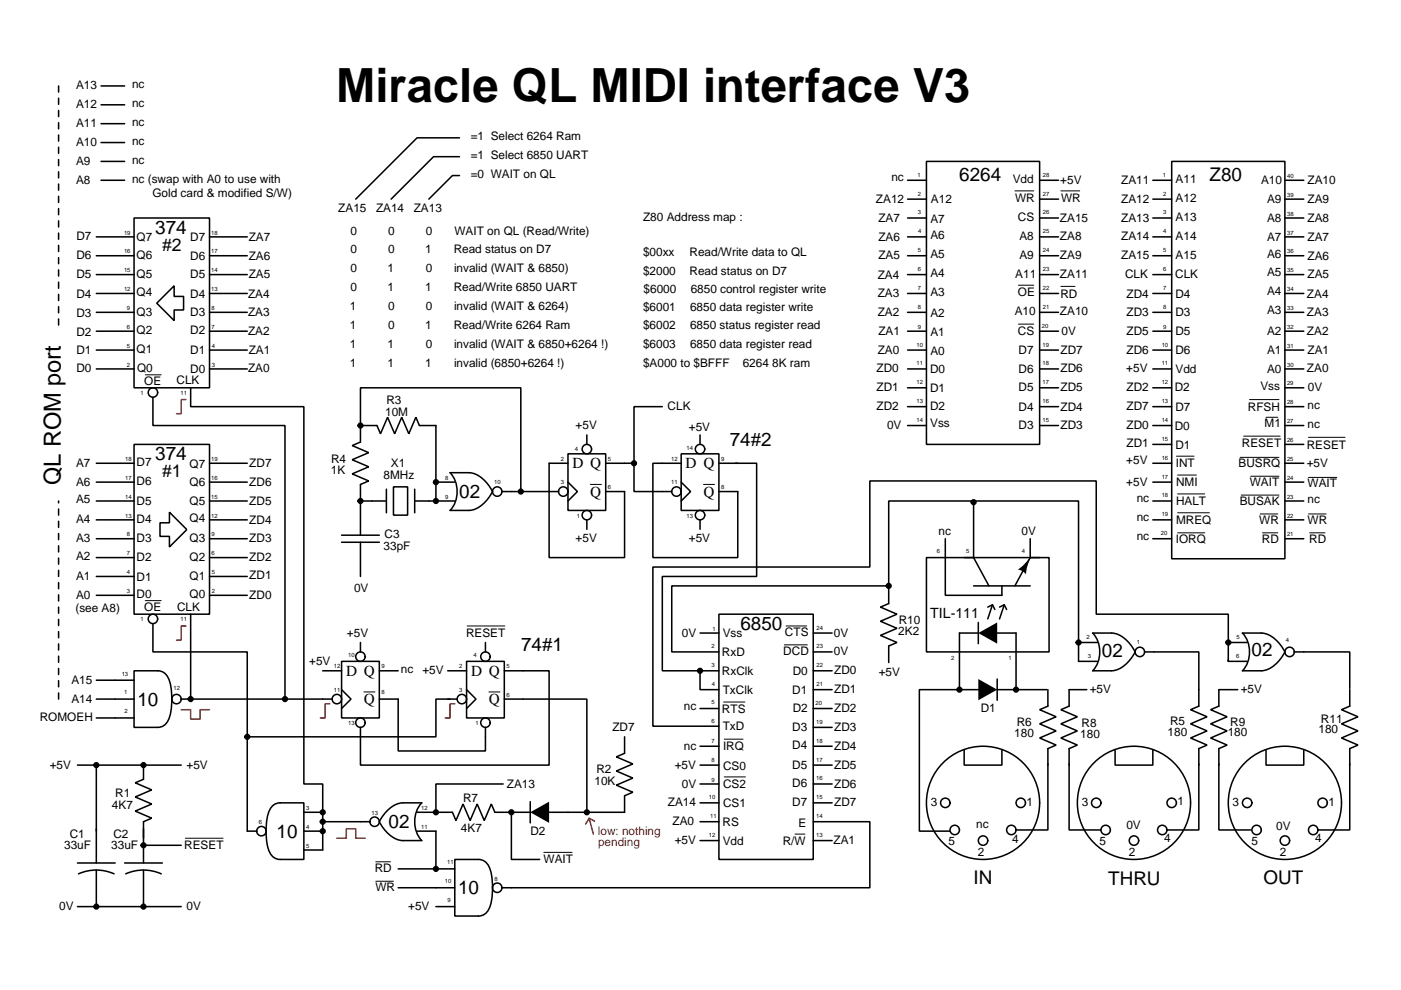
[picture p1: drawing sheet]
<svg xmlns="http://www.w3.org/2000/svg" width="297mm" height="210mm" viewBox="0 0 297 210" stroke-linecap="round" stroke-linejoin="round" font-family="sans-serif">
<g fill="none" stroke="#000" stroke-width=".33">
<path d="M21.4 18.2h5M21.4 38.2h5M21.4 22.2h5M21.4 26.2h5M21.4 30.2h5M21.4 34.2h5M97.4 29.2h-9l-13 13M97.4 33.2h-5.5l-9 9M97.4 37.2h-1.5l-5 5M192.4 38.2h4M196.4 34.2h24v60h-24zM220.4 38.2h4"/>
<path d="M244.4 38.2h4M248.4 34.2h24v84.3h-24zM272.4 38.2h4M20.4 50.2h8M20.4 54.2h8M20.4 58.2h8M28.4 46.2h16v36h-16zM44.4 50.2h8M44.4 54.2h8M44.4 58.2h8M192.4 50.2h4M192.4 54.2h4"/>
<path d="M192.4 58.2h4M192.4 46.2h4M192.4 42.2h4M220.4 50.2h4M220.4 54.2h4M220.4 58.2h4M220.4 46.2h4M220.4 42.2h4M244.4 50.2h4M244.4 54.2h4M244.4 58.2h4M244.4 46.2h4"/>
<path d="M244.4 42.2h4M272.4 50.2h4M272.4 54.2h4M272.4 58.2h4M272.4 46.2h4M272.4 42.2h4M20.4 62.2h8M20.4 66.2h8M20.4 70.2h8M20.4 74.2h8M20.4 78.2h8M33.3 64.2l3.6-3.6v2.2h2v2.9h-2v2.3l-3.6-3.7"/>
<path d="M44.4 62.2h8M44.4 66.2h8M44.4 70.2h8M44.4 74.2h8M44.4 78.2h8M192.4 62.2h4M192.4 66.2h4M192.4 70.2h4M192.4 74.2h4M192.4 78.2h4M220.4 62.2h4M220.4 66.2h4"/>
<path d="M220.4 70.2h4M220.4 74.2h4M220.4 78.2h4M244.4 62.2h4M244.4 66.2h4M244.4 70.2h4M244.4 74.2h4M244.4 78.2h4M272.4 62.2h4M272.4 66.2h4M272.4 70.2h4M272.4 74.2h4"/>
<path d="M272.4 78.2h4M20.4 98.2h8M28.4 94.2h16v36h-16zM32.4 84.2v6h28v58M40.4 82.2v4h24v80h4v14h-4M44.4 98.2h8M76.4 90.2v3.5l-1.7 .8 3.5 1.5-3.5 1.5 3.5 1.5-3.5 1.5 3.5 1.5-1.8 .7v10.8M76.4 90.2h3.5l.8 1.8 1.5-3.5 1.5 3.5 1.5-3.5 1.5 3.5 1.5-3.5 .7 1.7h3.5v16h-4.5M76.4 90.2v-8h34v22M120.4 96.2h8v12h-8zM120.4 98.2h-4v20h16v-14h-4M124.4 92.2v2"/>
<path d="M128.4 98.2h6M140.4 86.2h-6v18h8M144.4 96.2h8v12h-8zM144.4 98.2h-6v20h18v-14h-4M148.4 92.2v2M152.4 98.2h4M155.9 98.2h4.5v24h-20v20h12M192.4 90.2h4M192.4 82.2h4M192.4 86.2h4M220.4 90.2h4M220.4 82.2h4"/>
<path d="M220.4 86.2h4M244.4 98.2h4M244.4 90.2h4M244.4 82.2h4M244.4 86.2h4M244.4 94.2h4M272.4 98.2h4M272.4 90.2h4M272.4 82.2h4M272.4 86.2h4M272.4 94.2h4M20.4 102.2h8"/>
<path d="M20.4 106.2h8M20.4 110.2h8M20.4 114.2h8M20.4 118.2h8M39.5 112.2l-3.6-3.6v2.2h-2v2.9h2v2.3l3.6-3.7M44.4 102.2h8M44.4 106.2h8M44.4 110.2h8M44.4 114.2h8M44.4 118.2h8M72.4 113.5h8M72.4 115h8"/>
<path d="M76.4 106.2h5.5M76.4 115v7.2M81.9 103.7v5M83.4 103.2h3v6h-3zM87.9 103.7v5M92.4 102.2h4M92.4 106.2h4M95.4 100.2h4a6.6 6.6 0 0 1 5 4 6.6 6.6 0 0 1-5 4h-4a6.1 6.1 0 0 0 0-8zM106.4 104.2h12M120.4 102.2l2 2-2 2M124.4 110.2v2M144.4 102.2l2 2-2 2"/>
<path d="M148.4 110.2v2M196.4 118.2h26v20h-26zM200.4 114.2v12h12v-2M204.4 118.2h2M206.4 118.2l3.3 6M206.4 106.5v11.7M218.4 118.2h2M218.4 118.2l-3.2 6M218.4 114.2v4M244.4 102.2h4M244.4 106.2h4M244.4 110.2h4"/>
<path d="M244.4 114.2h4M272.4 102.2h4M272.4 106.2h4M272.4 110.2h4M272.4 114.2h4M20.4 122.2h8M20.4 126.2h8M32.4 132.2v6h20v18M40.4 130.2v18M44.4 122.2h8M44.4 126.2h8M76.4 136.2v2"/>
<path d="M102.9 136.2v2M148.4 134.2h4M152.4 130.2h20v52h-20zM152.4 138.2h-10v-14h46v-18h40.3v34h4M172.4 138.2h4M172.4 134.2h4M188.4 124.5v3.5l-1.7 .7 3.5 1.5-3.5 1.5 3.5 1.5-3.5 1.5 3.5 1.5-1.8 .8v3.5M206.4 124.2h12M207.4 134.2h-4v12M207.4 132v4.5M209.4 128.7l1-.5 .5 1M210.4 128.2l-1 3"/>
<path d="M211.4 134.2h4v12h6.5M211.9 128.7l1-.5 .5 1M212.9 128.2l-1 3M228.7 136.2h4M231.7 134.2h4a6.6 6.6 0 0 1 5 4 6.6 6.6 0 0 1-5 4h-4a6.1 6.1 0 0 0 0-8zM242.7 138.2h11.5v11.5l-1.8 .8 3.5 1.5-3.5 1.5 3.5 1.5-3.5 1.5 3.5 1.5-1.7 .7v3.5M260.4 140v.2v-10h-28v-28.2h-48v18.2h-46v33.8h14M260.4 136.2h4M263.4 134.2h4a6.6 6.6 0 0 1 5 4 6.6 6.6 0 0 1-5 4h-4a6.1 6.1 0 0 0 0-8zM274.4 138.2h11.8v7.8M20.4 144.2h8M20.4 148.2h8"/>
<path d="M20.4 152.2h8M28.4 142.2h5a2.84 2.84 0 0 1 2.7 2.7 13.4 13.4 0 0 1-.6 8.1 2.32 2.32 0 0 1-2.1 1.2h-5zM38.4 148.2h32M68.4 142.2h4M72.4 140.2h8v12h-8zM72.4 146.2l2 2-2 2M80.4 148.2h4v11h18.5v-5M80.4 142.2h4M94.9 148.2h2M94.9 142.2h4M95.4 148.2h-3v8h-40v20h2M98.9 140.2h8v12h-8z"/>
<path d="M98.9 146.2l2 2-2 2M106.9 142.2h9.5v20h-40v-8M106.9 148.2h17.5v24M132.4 156.2v3.5l-1.7 .8 3.5 1.5-3.5 1.5 3.5 1.5-3.5 1.5 3.5 1.5-1.8 .7v3.5h-16M148.4 142.2v4h4M148.4 158.2h4M148.4 150.2h4M172.4 142.2h4M172.4 158.2h4M172.4 154.2h4M172.4 150.2h4M172.4 146.2h4"/>
<path d="M203.4 146.2h-8.5v30h6.5M203.4 146.2h4M204.4 159v3.2h8v-3.2M211.4 146.2h4M211.4 144v4.5M222.2 146.2v3.5l-1.8 .8 3.5 1.5-3.5 1.5 3.5 1.5-3.5 1.5 3.5 1.5-1.7 .7v3.5M230.4 146.2h-3.7v3.5l-1.8 .8 3.5 1.5-3.5 1.5 3.5 1.5-3.5 1.5 3.5 1.5-1.7 .7v3.5M236.4 159v3.2h8v-3.2M260.4 140.2h4M262.4 146.2h-4v3.5l-1.7 .8 3.5 1.5-3.5 1.5 3.5 1.5-3.5 1.5 3.5 1.5-1.8 .7v3.5M268.4 159v3.2h8v-3.2M286.2 146.2v3.5l-1.8 .8 3.5 1.5-3.5 1.5 3.5 1.5-3.5 1.5 3.5 1.5-1.7 .7v3.5"/>
<path d="M16.4 162.2h22M20.4 162.2v20.8M30.4 161.7v3.5l-1.7 .8 3.5 1.5-3.5 1.5 3.5 1.5-3.5 1.5 3.5 1.5-1.8 .7v8.8M30.4 179.2h8M57.8 170.9l.4-.4 1.2-.3h5v12h-5a2.84 2.84 0 0 1-2.6-2.6 13.4 13.4 0 0 1 .5-8.2zM64.4 172.2h4M64.4 176.2h4M68.4 174.2h10M81.9 172.1a5.3 5.3 0 0 1 3.5-1.9h4a6.1 6.1 0 0 0 0 8h-4a6.6 6.6 0 0 1-5-4zM88.4 176.2h4v8h-8M88.4 172.2h7.5l.8 1.8 1.5-3.5 1.5 3.5 1.5-3.5 1.5 3.5 1.5-3.5 .7 1.7h7.5M106.7 166.2h-14.3v6"/>
<path d="M108.4 172.2v10h6M112.4 170v4.5M148.4 174.2h4M148.4 162.2h4M148.4 170.2h4M148.4 178.2h4M148.4 166.2h4M172.4 174.2h12v14h-78M172.4 162.2h4M172.4 170.2h4M172.4 178.2h4M172.4 166.2h4"/>
<path d="M222.2 162v14h-6.8M226.7 162v14h6.7M254.2 162v14h-6.8M258.4 162v14h6.8M286.2 162v14h-6.8M16.4 192.2h22M16.4 183h8M16.7 185.3a9.2 9.2 0 0 1 7.5 0M20.4 184.5v7.2M26.4 183h8M26.7 185.3a9.2 9.2 0 0 1 7.5 0M30.4 184.5v7.2"/>
<path d="M84.4 188.2h12M92.4 184.2h4M92.4 192.2h4M96.4 182.2h5a2.84 2.84 0 0 1 2.7 2.7 13.4 13.4 0 0 1-.6 8.1 2.32 2.32 0 0 1-2.1 1.2h-5z"/>
<circle cx="32.4" cy="83.2" r="1"/>
<circle cx="76.4" cy="90.2" r=".5"/>
<circle cx="124.4" cy="95.2" r="1"/>
<circle cx="134.4" cy="98.2" r=".5"/>
<circle cx="148.4" cy="95.2" r="1"/>
<circle cx="76.4" cy="106.2" r=".5"/>
<circle cx="92.4" cy="106.2" r=".5"/>
<circle cx="92.4" cy="102.2" r=".5"/>
<circle cx="105.4" cy="104.2" r="1"/>
<circle cx="110.4" cy="104.2" r=".5"/>
<circle cx="119.4" cy="104.2" r="1"/>
<circle cx="124.4" cy="109.2" r="1"/>
<circle cx="143.4" cy="104.2" r="1"/>
<circle cx="148.4" cy="109.2" r="1"/>
<circle cx="206.4" cy="106.5" r=".5"/>
<circle cx="32.4" cy="131.2" r="1"/>
<circle cx="76.4" cy="139.2" r="1"/>
<circle cx="102.9" cy="139.2" r="1"/>
<circle cx="188.4" cy="124.2" r=".5"/>
<circle cx="228.7" cy="136.2" r=".5"/>
<circle cx="241.7" cy="138.2" r="1"/>
<circle cx="260.4" cy="136.2" r=".5"/>
<circle cx="273.4" cy="138.2" r="1"/>
<circle cx="37.4" cy="148.2" r="1"/>
<circle cx="40.4" cy="148.2" r=".5"/>
<circle cx="52.4" cy="156.2" r=".5"/>
<circle cx="60.4" cy="148.2" r=".5"/>
<circle cx="71.4" cy="148.2" r="1"/>
<circle cx="76.4" cy="153.2" r="1"/>
<circle cx="97.9" cy="148.2" r="1"/>
<circle cx="102.9" cy="153.2" r="1"/>
<circle cx="148.4" cy="142.2" r=".5"/>
<circle cx="203.4" cy="146.2" r=".5"/>
<circle cx="215.4" cy="146.2" r=".5"/>
<circle cx="20.4" cy="162.2" r=".5"/>
<circle cx="30.4" cy="162.2" r=".5"/>
<circle cx="30.4" cy="179.2" r=".5"/>
<circle cx="55.4" cy="176.2" r="1"/>
<circle cx="68.4" cy="172.2" r=".5"/>
<circle cx="68.4" cy="174.2" r=".5"/>
<circle cx="68.4" cy="176.2" r=".5"/>
<circle cx="79.4" cy="174.2" r="1"/>
<circle cx="92.4" cy="172.2" r=".5"/>
<circle cx="108.4" cy="172.2" r=".5"/>
<circle cx="124.4" cy="172.2" r=".5"/>
<circle cx="200.4" cy="170.2" r="1"/>
<circle cx="202.4" cy="176" r="1"/>
<circle cx="208.4" cy="170.2" r="12"/>
<circle cx="208.4" cy="178.2" r="1"/>
<circle cx="214.4" cy="176" r="1"/>
<circle cx="216.4" cy="170.2" r="1"/>
<circle cx="232.4" cy="170.2" r="1"/>
<circle cx="234.4" cy="176" r="1"/>
<circle cx="240.4" cy="170.2" r="12"/>
<circle cx="240.4" cy="178.2" r="1"/>
<circle cx="246.4" cy="176" r="1"/>
<circle cx="248.4" cy="170.2" r="1"/>
<circle cx="264.4" cy="170.2" r="1"/>
<circle cx="266.4" cy="176" r="1"/>
<circle cx="272.4" cy="170.2" r="12"/>
<circle cx="272.4" cy="178.2" r="1"/>
<circle cx="278.4" cy="176" r="1"/>
<circle cx="280.4" cy="170.2" r="1"/>
<circle cx="20.4" cy="192.2" r=".5"/>
<circle cx="30.4" cy="192.2" r=".5"/>
<circle cx="92.4" cy="184.2" r=".5"/>
<circle cx="105.4" cy="188.2" r="1"/>
</g>
<g fill="none" stroke="#000" stroke-width=".21">
<path d="M215.2 40.5h4M224.9 40.5h4M30.8 79.5h3.4M215.9 60.5h3.3M215.9 68.7h3.3M224.9 60.7h3M249.4 96.7h3.8M262.9 97h8.3M263.7 92.5h7.7M264.9 84.7h6.3M268.4 88.5h2.5M277.4 92.7h7.8"/>
<path d="M125.2 102.7h2.3M149.2 102.7h2.3M249.7 100.7h4M249.7 104.7h5.7M249.7 108.7h6.7M249.7 113h5.7M263.2 105h8M265.2 101h6M267.2 109h3.7M267.7 113h3.2M277.4 109h3.8M277.4 101.2h6"/>
<path d="M277.7 113h3.2M30.8 127.3h3.4M99 132.7h8M166.3 136.7h4.9M166.7 132.7h4.3M77.2 146.7h2.3M103.7 146.7h2.3M153.4 148.8h4.5M153.5 156.7h4M39.3 177.7h8M153.5 164.7h4.5M168.5 176.8h2.2"/>
<path d="M79.7 182.7h3.1M79.7 186.8h3.7M115.3 180.7h6"/>
</g>
<g fill="#000">
<path d="M207.4 134.2l4-2.2v4.5zM207.4 144l4 2.2-4 2.3zM112.4 172.2l4-2.2v4.5z"/>
<path d="M215.8 120.8l1.3-1.1 1.3-1.5-.6 1.9-.3 1.7-.9-.8z" fill-rule="evenodd"/>
<circle cx="76.4" cy="90.2" r=".5"/>
<circle cx="134.4" cy="98.2" r=".5"/>
<circle cx="76.4" cy="106.2" r=".5"/>
<circle cx="92.4" cy="106.2" r=".5"/>
<circle cx="92.4" cy="102.2" r=".5"/>
<circle cx="110.4" cy="104.2" r=".5"/>
<circle cx="206.4" cy="106.5" r=".5"/>
<circle cx="188.4" cy="124.2" r=".5"/>
<circle cx="228.7" cy="136.2" r=".5"/>
<circle cx="260.4" cy="136.2" r=".5"/>
<circle cx="40.4" cy="148.2" r=".5"/>
<circle cx="52.4" cy="156.2" r=".5"/>
<circle cx="60.4" cy="148.2" r=".5"/>
<circle cx="148.4" cy="142.2" r=".5"/>
<circle cx="203.4" cy="146.2" r=".5"/>
<circle cx="215.4" cy="146.2" r=".5"/>
<circle cx="20.4" cy="162.2" r=".5"/>
<circle cx="30.4" cy="162.2" r=".5"/>
<circle cx="30.4" cy="179.2" r=".5"/>
<circle cx="68.4" cy="172.2" r=".5"/>
<circle cx="68.4" cy="174.2" r=".5"/>
<circle cx="68.4" cy="176.2" r=".5"/>
<circle cx="92.4" cy="172.2" r=".5"/>
<circle cx="108.4" cy="172.2" r=".5"/>
<circle cx="124.4" cy="172.2" r=".5"/>
<circle cx="20.4" cy="192.2" r=".5"/>
<circle cx="30.4" cy="192.2" r=".5"/>
<circle cx="92.4" cy="184.2" r=".5"/>
</g>
<path d="M12.4 18.2v52M12.4 148.2v-42" fill="none" stroke="#000" stroke-width=".33" stroke-dasharray="1.3 1.3"/>
<path d="M39.4 84.7h-1v3h-1M39.4 132.7h-1v3h-1M38.4 150.5h2v2h2v-2h2M69.9 149.2h-1v3h-1M96.4 149.2h-1v3h-1M71.4 177.7h2v-2h2v2h2M124.9 173.5l.9 3.3M126 174.1l-1.1-.6-.7 1.2" fill="none" stroke="#f00" stroke-width=".33"/>
<text font-size="10" x="71.3" y="21.7">Miracle QL MIDI interface V3</text>
<text font-size="5" x="12.9" y="102.9" transform="rotate(-90 12.9 102.9)">QL ROM port</text>
<g font-size="4">
<text x="203.4" y="38.3">6264</text>
<text x="256.4" y="38.3">Z80</text>
<text x="32.9" y="49.6">374</text>
<text x="154.7" y="94.6">74#2</text>
<text x="32.9" y="97.6">374</text>
<text x="97.4" y="105.6">02</text>
<text x="110.5" y="138">74#1</text>
<text x="157" y="133.6">6850</text>
<text x="233.6" y="139.3">02</text>
<text x="265.4" y="139.1">02</text>
<text x="29.1" y="149.6">10</text>
<text x="58.6" y="177.6">10</text>
<text x="82.4" y="175.6">02</text>
<text x="97.1" y="189.6">10</text>
<text x="206.4" y="187.3">IN</text>
<text x="235" y="187.6">THRU</text>
<text x="267.9" y="187.3">OUT</text>
</g>
<g font-size="3.7">
<text x="34.4" y="53.2">#2</text>
<text x="34.4" y="101.2">#1</text>
</g>
<g font-size="3.3">
<text x="121.4" y="99.3">D Q</text>
<text x="145.4" y="99.3">D Q</text>
<text x="125.2" y="105.3">Q</text>
<text x="149.2" y="105.3">Q</text>
<text x="73.4" y="143.3">D Q</text>
<text x="99.9" y="143.3">D Q</text>
<text x="77.2" y="149.3">Q</text>
<text x="103.7" y="149.3">Q</text>
</g>
<text font-size="3" x="197.2" y="131.1">TIL-111</text>
<g font-size="2.5">
<text x="16.1" y="23">A12</text>
<text x="16.1" y="19">A13</text>
<text x="28" y="18.7">nc</text>
<text x="28" y="22.7">nc</text>
<text x="16.1" y="27">A11</text>
<text x="28" y="26.7">nc</text>
<text x="99.8" y="29.7">=1 Select 6264 Ram</text>
<text x="16.1" y="35">A9</text>
<text x="16.1" y="31">A10</text>
<text x="28" y="30.7">nc</text>
<text x="28" y="34.7">nc</text>
<text x="99.8" y="33.7">=1 Select 6850 UART</text>
<text x="16.1" y="39">A8</text>
<text x="28" y="38.7">nc (swap with A0 to use with</text>
<text x="32.3" y="41.7">Gold card &amp; modified S/W)</text>
<text x="99.8" y="37.7">=0 WAIT on QL</text>
<text x="189" y="38.5">nc</text>
<text x="214.7" y="38.8">Vdd</text>
<text x="224.8" y="39">+5V</text>
<text x="237.7" y="39">ZA11</text>
<text x="249.3" y="38.8">A11</text>
<text x="267.4" y="39.1">A10</text>
<text x="277.2" y="39.1">ZA10</text>
<text x="71.7" y="45">ZA15</text>
<text x="79.7" y="45">ZA14</text>
<text x="87.7" y="45">ZA13</text>
<text x="136.4" y="46.8">Z80 Address map :</text>
<text x="185.7" y="43">ZA12</text>
<text x="186.2" y="47.1">ZA7</text>
<text x="197.3" y="47.2">A7</text>
<text x="197.4" y="43">A12</text>
<text x="215.2" y="42.8">WR</text>
<text x="215.8" y="46.8">CS</text>
<text x="224.7" y="47">ZA15</text>
<text x="225" y="42.8">WR</text>
<text x="237.7" y="43">ZA12</text>
<text x="237.7" y="47">ZA13</text>
<text x="249.3" y="42.8">A12</text>
<text x="249.3" y="46.8">A13</text>
<text x="268.6" y="47.1">A8</text>
<text x="268.6" y="43.1">A9</text>
<text x="277.2" y="47.1">ZA8</text>
<text x="277.2" y="43.1">ZA9</text>
<text x="16.2" y="51">D7</text>
<text x="29" y="51.1">Q7</text>
<text x="40.3" y="51.1">D7</text>
<text x="52.7" y="51.1">ZA7</text>
<text x="74.3" y="49.7">0</text>
<text x="74.3" y="53.7">0</text>
<text x="82.3" y="53.7">0</text>
<text x="82.3" y="49.7">0</text>
<text x="90.2" y="53.7">1</text>
<text x="90.3" y="49.7">0</text>
<text x="96.2" y="53.7">Read status on D7</text>
<text x="96.4" y="49.7">WAIT on QL (Read/Write)</text>
<text x="186.2" y="51.1">ZA6</text>
<text x="197.3" y="50.7">A6</text>
<text x="216.1" y="50.8">A8</text>
<text x="224.7" y="50.8">ZA8</text>
<text x="237.7" y="51">ZA14</text>
<text x="249.3" y="50.8">A14</text>
<text x="268.6" y="51.1">A7</text>
<text x="277.2" y="51.1">ZA7</text>
<text x="16.2" y="55">D6</text>
<text x="16.2" y="59">D5</text>
<text x="29" y="54.8">Q6</text>
<text x="29" y="58.8">Q5</text>
<text x="40.3" y="55.1">D6</text>
<text x="40.3" y="59">D5</text>
<text x="52.7" y="55.1">ZA6</text>
<text x="52.7" y="59">ZA5</text>
<text x="74.3" y="57.7">0</text>
<text x="82.2" y="57.7">1</text>
<text x="90.3" y="57.7">0</text>
<text x="96.3" y="57.7">invalid (WAIT &amp; 6850)</text>
<text x="136.3" y="54.3">$00xx</text>
<text x="136.3" y="58.3">$2000</text>
<text x="146.2" y="54.3">Read/Write data to QL</text>
<text x="146.2" y="58.3">Read status on D7</text>
<text x="186.1" y="59.1">ZA4</text>
<text x="186.2" y="55">ZA5</text>
<text x="197.3" y="54.7">A5</text>
<text x="197.3" y="58.7">A4</text>
<text x="215.3" y="58.8">A11</text>
<text x="216.1" y="54.8">A9</text>
<text x="224.7" y="59">ZA11</text>
<text x="224.7" y="54.8">ZA9</text>
<text x="237.7" y="55">ZA15</text>
<text x="238.6" y="59">CLK</text>
<text x="249.2" y="58.8">CLK</text>
<text x="249.3" y="54.8">A15</text>
<text x="268.6" y="54.6">A6</text>
<text x="268.6" y="58.6">A5</text>
<text x="277.2" y="55.1">ZA6</text>
<text x="277.2" y="59">ZA5</text>
<text x="16.2" y="63.1">D4</text>
<text x="29" y="62.8">Q4</text>
<text x="40.3" y="63.1">D4</text>
<text x="52.6" y="63.1">ZA4</text>
<text x="74.2" y="65.7">1</text>
<text x="74.3" y="61.7">0</text>
<text x="82.2" y="61.7">1</text>
<text x="82.3" y="65.7">0</text>
<text x="90.2" y="61.7">1</text>
<text x="90.3" y="65.7">0</text>
<text x="96.2" y="61.7">Read/Write 6850 UART</text>
<text x="96.3" y="65.7">invalid (WAIT &amp; 6264)</text>
<text x="136.3" y="65.8">$6001</text>
<text x="136.5" y="62.1">$6000</text>
<text x="146.3" y="65.8">6850 data register write</text>
<text x="146.4" y="62.1">6850 control register write</text>
<text x="186.1" y="63">ZA3</text>
<text x="197.3" y="62.7">A3</text>
<text x="215.8" y="62.8">OE</text>
<text x="224.8" y="63.1">RD</text>
<text x="238.9" y="63.1">ZD4</text>
<text x="249.2" y="63.1">D4</text>
<text x="268.6" y="62.6">A4</text>
<text x="277.1" y="63.1">ZA4</text>
<text x="16.2" y="67.2">D3</text>
<text x="16.2" y="71.2">D2</text>
<text x="29" y="70.8">Q2</text>
<text x="29" y="67">Q3</text>
<text x="40.3" y="67">D3</text>
<text x="40.3" y="70.8">D2</text>
<text x="52.6" y="67">ZA3</text>
<text x="52.6" y="71">ZA2</text>
<text x="74.2" y="69.7">1</text>
<text x="82.3" y="69.7">0</text>
<text x="90.2" y="69.7">1</text>
<text x="96.2" y="69.7">Read/Write 6264 Ram</text>
<text x="136.3" y="69.8">$6002</text>
<text x="146.3" y="69.8">6850 status register read</text>
<text x="186.1" y="67">ZA2</text>
<text x="186.2" y="71">ZA1</text>
<text x="197.3" y="67.2">A2</text>
<text x="197.3" y="71.2">A1</text>
<text x="215.1" y="66.8">A10</text>
<text x="215.8" y="71.1">CS</text>
<text x="224.7" y="66.8">ZA10</text>
<text x="225.1" y="71">0V</text>
<text x="238.9" y="71">ZD5</text>
<text x="238.9" y="67">ZD3</text>
<text x="249.2" y="71">D5</text>
<text x="249.2" y="67">D3</text>
<text x="268.6" y="66.6">A3</text>
<text x="268.6" y="71.1">A2</text>
<text x="277.1" y="67">ZA3</text>
<text x="277.1" y="71">ZA2</text>
<text x="16.2" y="75.1">D1</text>
<text x="29" y="74.8">Q1</text>
<text x="40.3" y="75.1">D1</text>
<text x="52.7" y="75">ZA1</text>
<text x="74.2" y="73.7">1</text>
<text x="74.2" y="77.7">1</text>
<text x="82.2" y="73.7">1</text>
<text x="82.2" y="77.7">1</text>
<text x="90.2" y="77.7">1</text>
<text x="90.3" y="73.7">0</text>
<text x="96.3" y="73.7">invalid (WAIT &amp; 6850+6264 !)</text>
<text x="96.3" y="77.7">invalid (6850+6264 !)</text>
<text x="136.3" y="73.8">$6003</text>
<text x="136.3" y="77.8">$A000 to $BFFF</text>
<text x="146.3" y="73.8">6850 data register read</text>
<text x="157.5" y="77.8">6264 8K ram</text>
<text x="186.1" y="75">ZA0</text>
<text x="197.3" y="75.2">A0</text>
<text x="216" y="75.1">D7</text>
<text x="224.9" y="75">ZD7</text>
<text x="238.9" y="75">ZD6</text>
<text x="249.2" y="75.1">D6</text>
<text x="268.6" y="75.1">A1</text>
<text x="277.2" y="75">ZA1</text>
<text x="16.2" y="79">D0</text>
<text x="29.1" y="79">Q0</text>
<text x="30.6" y="81.6">OE</text>
<text x="37.4" y="81.5">CLK</text>
<text x="40.3" y="79.1">D0</text>
<text x="52.6" y="79">ZA0</text>
<text x="185.9" y="79">ZD0</text>
<text x="185.9" y="82.8">ZD1</text>
<text x="197.2" y="79.1">D0</text>
<text x="197.2" y="83.1">D1</text>
<text x="216" y="83">D5</text>
<text x="216" y="79.1">D6</text>
<text x="224.9" y="83">ZD5</text>
<text x="224.9" y="79">ZD6</text>
<text x="238.8" y="79">+5V</text>
<text x="238.9" y="83">ZD2</text>
<text x="249.1" y="83">D2</text>
<text x="249.2" y="79.1">Vdd</text>
<text x="267.2" y="82.6">Vss</text>
<text x="268.6" y="79.1">A0</text>
<text x="277.1" y="79">ZA0</text>
<text x="277.3" y="83">0V</text>
<text x="81.7" y="88.1">10M</text>
<text x="81.9" y="85.6">R3</text>
<text x="141.6" y="87">CLK</text>
<text x="185.9" y="87">ZD2</text>
<text x="197.2" y="87">D2</text>
<text x="216" y="87.1">D4</text>
<text x="224.9" y="87.1">ZD4</text>
<text x="238.9" y="87">ZD7</text>
<text x="249.2" y="87.1">D7</text>
<text x="264.6" y="87.1">RFSH</text>
<text x="277.2" y="86.7">nc</text>
<text x="122" y="91">+5V</text>
<text x="146" y="91.5">+5V</text>
<text x="188.1" y="91">0V</text>
<text x="197.2" y="90.6">Vss</text>
<text x="216" y="91">D3</text>
<text x="224.9" y="91">ZD3</text>
<text x="238.9" y="94.8">ZD1</text>
<text x="238.9" y="91">ZD0</text>
<text x="249.1" y="91.1">D0</text>
<text x="249.2" y="95.1">D1</text>
<text x="263.3" y="94.8">RESET</text>
<text x="268.1" y="90.6">M1</text>
<text x="277.1" y="95.1">RESET</text>
<text x="277.2" y="90.7">nc</text>
<text x="16.1" y="99">A7</text>
<text x="29" y="98.8">D7</text>
<text x="40.2" y="99.2">Q7</text>
<text x="52.9" y="99">ZD7</text>
<text x="70.2" y="100.6">1K</text>
<text x="70.2" y="98.1">R4</text>
<text x="81.3" y="101.6">8MHz</text>
<text x="82.9" y="99.1">X1</text>
<text x="238.8" y="98.5">+5V</text>
<text x="249.3" y="99.1">INT</text>
<text x="262.6" y="99.1">BUSRQ</text>
<text x="277" y="99">+5V</text>
<text x="16.1" y="103">A6</text>
<text x="16.1" y="106.7">A5</text>
<text x="29" y="102.8">D6</text>
<text x="29" y="107">D5</text>
<text x="40.2" y="103">Q6</text>
<text x="40.2" y="107">Q5</text>
<text x="52.9" y="103">ZD6</text>
<text x="52.9" y="107">ZD5</text>
<text x="238.8" y="103">+5V</text>
<text x="241" y="106.5">nc</text>
<text x="249.3" y="107.1">HALT</text>
<text x="249.4" y="103.1">NMI</text>
<text x="262.9" y="107.1">BUSAK</text>
<text x="265" y="103.1">WAIT</text>
<text x="277.2" y="103.3">WAIT</text>
<text x="277.2" y="106.7">nc</text>
<text x="16.1" y="111">A4</text>
<text x="29" y="110.8">D4</text>
<text x="40.2" y="110.7">Q4</text>
<text x="52.9" y="111.1">ZD4</text>
<text x="199" y="113.5">nc</text>
<text x="216.6" y="113.5">0V</text>
<text x="241" y="110.5">nc</text>
<text x="249.4" y="111.1">MREQ</text>
<text x="267" y="111.1">WR</text>
<text x="277.2" y="111.1">WR</text>
<text x="16.1" y="115">A3</text>
<text x="16.1" y="118.7">A2</text>
<text x="29" y="115">D3</text>
<text x="29" y="119">D2</text>
<text x="40.2" y="119">Q2</text>
<text x="40.2" y="114.8">Q3</text>
<text x="52.9" y="115">ZD3</text>
<text x="52.9" y="119">ZD2</text>
<text x="81.3" y="116.6">33pF</text>
<text x="81.6" y="114.1">C3</text>
<text x="122" y="115">+5V</text>
<text x="146" y="115">+5V</text>
<text x="241" y="114.5">nc</text>
<text x="249.3" y="115.1">IORQ</text>
<text x="267.6" y="115.1">RD</text>
<text x="277.6" y="115.1">RD</text>
<text x="16.1" y="123">A1</text>
<text x="29" y="123.1">D1</text>
<text x="40.2" y="123">Q1</text>
<text x="52.9" y="122.8">ZD1</text>
<text x="75.1" y="125.5">0V</text>
<text x="16" y="129.7">(see A8)</text>
<text x="16.1" y="127">A0</text>
<text x="29" y="126.8">D0</text>
<text x="30.6" y="129.6">OE</text>
<text x="37.6" y="129.5">CLK</text>
<text x="40.2" y="126.8">Q0</text>
<text x="52.9" y="127">ZD0</text>
<text x="73.5" y="135">+5V</text>
<text x="98.8" y="135">RESET</text>
<text x="144.6" y="135">0V</text>
<text x="153.2" y="135.1">Vss</text>
<text x="166.4" y="134.8">CTS</text>
<text x="176.8" y="135">0V</text>
<text x="190.5" y="134.6">2K2</text>
<text x="190.6" y="132.2">R10</text>
<text x="65.5" y="141">+5V</text>
<text x="85" y="142.7">nc</text>
<text x="89.5" y="143">+5V</text>
<text x="153.1" y="143.1">RxClk</text>
<text x="153.1" y="139.1">RxD</text>
<text x="166.1" y="138.8">DCD</text>
<text x="168.1" y="143.1">D0</text>
<text x="176.8" y="139">0V</text>
<text x="176.9" y="143">ZD0</text>
<text x="186.3" y="143.2">+5V</text>
<text x="15.1" y="145">A15</text>
<text x="15.1" y="149">A14</text>
<text x="153.2" y="147.1">TxClk</text>
<text x="168" y="147.1">D1</text>
<text x="176.9" y="146.8">ZD1</text>
<text x="231" y="147">+5V</text>
<text x="263" y="147">+5V</text>
<text x="8.4" y="153">ROMOEH</text>
<text x="129.9" y="155">ZD7</text>
<text x="145" y="150.5">nc</text>
<text x="153.1" y="151.1">RTS</text>
<text x="153.2" y="154.8">TxD</text>
<text x="168" y="155">D3</text>
<text x="168.1" y="151">D2</text>
<text x="176.9" y="155">ZD3</text>
<text x="176.9" y="151">ZD2</text>
<text x="208" y="151">D1</text>
<text x="215.6" y="154">R6</text>
<text x="229.3" y="154.2">R8</text>
<text x="247.5" y="156">180</text>
<text x="248.1" y="153.7">R5</text>
<text x="260.3" y="156">180</text>
<text x="260.8" y="154">R9</text>
<text x="279.5" y="155.5">180</text>
<text x="280.1" y="153.2">R11</text>
<text x="145" y="159">nc</text>
<text x="153.3" y="159.1">IRQ</text>
<text x="168" y="158.8">D4</text>
<text x="176.9" y="159.1">ZD4</text>
<text x="215" y="156.2">180</text>
<text x="229" y="156.5">180</text>
<text x="10.5" y="163">+5V</text>
<text x="39.5" y="163">+5V</text>
<text x="107.5" y="167">ZA13</text>
<text x="126" y="166.5">10K</text>
<text x="126.4" y="164">R2</text>
<text x="143" y="163">+5V</text>
<text x="144.6" y="167">0V</text>
<text x="153.3" y="167.1">CS2</text>
<text x="153.3" y="163.3">CS0</text>
<text x="168" y="163">D5</text>
<text x="168" y="166.8">D6</text>
<text x="176.9" y="167">ZD6</text>
<text x="176.9" y="163">ZD5</text>
<text x="23.7" y="171.5">4K7</text>
<text x="24.4" y="169">R1</text>
<text x="98.2" y="170">R7</text>
<text x="141.6" y="171">ZA14</text>
<text x="153.3" y="171.1">CS1</text>
<text x="168" y="170.8">D7</text>
<text x="176.9" y="171">ZD7</text>
<text x="197.3" y="171">3</text>
<text x="217.7" y="171">1</text>
<text x="229.3" y="171">3</text>
<text x="249.7" y="170.7">1</text>
<text x="261.3" y="171">3</text>
<text x="281.7" y="171">1</text>
<text x="13.6" y="180">33uF</text>
<text x="14.8" y="177.7">C1</text>
<text x="23.6" y="180">33uF</text>
<text x="24.1" y="177.7">C2</text>
<text x="39.1" y="180">RESET</text>
<text x="97.7" y="176.5">4K7</text>
<text x="112.5" y="177">D2</text>
<text x="142.6" y="175">ZA0</text>
<text x="143" y="179">+5V</text>
<text x="153.2" y="175.1">RS</text>
<text x="153.2" y="179.1">Vdd</text>
<text x="165.9" y="179.1">R/W</text>
<text x="169.3" y="175.3">E</text>
<text x="176.7" y="179">ZA1</text>
<text x="201.1" y="179.2">5</text>
<text x="207" y="175.5">nc</text>
<text x="214.6" y="178.7">4</text>
<text x="233.1" y="179.2">5</text>
<text x="238.8" y="175.7">0V</text>
<text x="246.9" y="178.5">4</text>
<text x="265.3" y="179.2">5</text>
<text x="270.6" y="176">0V</text>
<text x="278.9" y="178.5">4</text>
<text x="79.4" y="185">RD</text>
<text x="115.2" y="183">WAIT</text>
<text x="207.3" y="181.5">2</text>
<text x="239.3" y="181.5">2</text>
<text x="271.3" y="181.5">2</text>
<text x="79.6" y="189">WR</text>
<text x="12.6" y="193">0V</text>
<text x="39.6" y="193">0V</text>
<text x="86.5" y="193">+5V</text>
</g>
<g font-size="2.5" fill="#f00">
<text x="126.8" y="177">low: nothing</text>
<text x="126.8" y="179.5">pending</text>
</g>
<g font-size="1.3">
<text x="194.5" y="37.5">1</text>
<text x="194.6" y="41.5">2</text>
<text x="221.1" y="41.5">27</text>
<text x="221.1" y="37.5">28</text>
<text x="246.5" y="37.5">1</text>
<text x="246.6" y="41.5">2</text>
<text x="272.9" y="41.7">39</text>
<text x="272.9" y="37.7">40</text>
<text x="194.6" y="45.5">3</text>
<text x="221.1" y="45.5">26</text>
<text x="246.6" y="45.5">3</text>
<text x="272.9" y="45.7">38</text>
<text x="26.3" y="49.7">19</text>
<text x="26.3" y="53.7">16</text>
<text x="44.8" y="49.7">18</text>
<text x="44.8" y="53.7">17</text>
<text x="194.6" y="53.5">5</text>
<text x="194.6" y="49.5">4</text>
<text x="221.1" y="53.5">24</text>
<text x="221.1" y="49.5">25</text>
<text x="246.6" y="53.5">5</text>
<text x="246.6" y="49.5">4</text>
<text x="272.9" y="49.7">37</text>
<text x="272.9" y="53.7">36</text>
<text x="26.3" y="57.7">15</text>
<text x="44.8" y="57.7">14</text>
<text x="194.6" y="57.5">6</text>
<text x="221.1" y="57.5">23</text>
<text x="246.6" y="57.5">6</text>
<text x="272.9" y="57.7">35</text>
<text x="26.3" y="61.7">12</text>
<text x="26.9" y="65.7">9</text>
<text x="44.8" y="61.7">13</text>
<text x="44.9" y="65.7">8</text>
<text x="194.6" y="61.5">7</text>
<text x="194.6" y="65.5">8</text>
<text x="221.1" y="65.5">21</text>
<text x="221.1" y="61.5">22</text>
<text x="246.6" y="61.5">7</text>
<text x="246.6" y="65.5">8</text>
<text x="272.9" y="61.7">34</text>
<text x="272.9" y="65.7">33</text>
<text x="26.9" y="69.7">6</text>
<text x="44.9" y="69.7">7</text>
<text x="194.6" y="69.7">9</text>
<text x="220.9" y="69.5">20</text>
<text x="246.6" y="69.7">9</text>
<text x="272.9" y="69.7">32</text>
<text x="26.9" y="73.7">5</text>
<text x="26.9" y="77.7">2</text>
<text x="44.9" y="77.7">3</text>
<text x="44.9" y="73.7">4</text>
<text x="194.3" y="73.5">10</text>
<text x="194.3" y="77.5">11</text>
<text x="221" y="77.5">18</text>
<text x="221" y="73.5">19</text>
<text x="246.3" y="73.5">10</text>
<text x="246.3" y="77.5">11</text>
<text x="272.9" y="73.7">31</text>
<text x="272.9" y="77.7">30</text>
<text x="29.8" y="83.7">1</text>
<text x="38.3" y="83.7">11</text>
<text x="194.3" y="81.5">12</text>
<text x="221" y="81.5">17</text>
<text x="246.3" y="81.5">12</text>
<text x="272.9" y="81.7">29</text>
<text x="194.3" y="85.5">13</text>
<text x="194.3" y="89.5">14</text>
<text x="221" y="89.5">15</text>
<text x="221" y="85.5">16</text>
<text x="246.3" y="85.5">13</text>
<text x="246.3" y="89.5">14</text>
<text x="272.9" y="85.7">28</text>
<text x="272.9" y="89.7">27</text>
<text x="121.9" y="95.7">4</text>
<text x="145.5" y="95.5">14</text>
<text x="246.3" y="93.5">15</text>
<text x="272.9" y="93.7">26</text>
<text x="26.5" y="97.7">18</text>
<text x="26.5" y="101.7">17</text>
<text x="44.8" y="97.7">19</text>
<text x="44.8" y="101.7">16</text>
<text x="94.4" y="101.7">8</text>
<text x="118.9" y="97.7">2</text>
<text x="128.9" y="97.7">5</text>
<text x="142.3" y="97.7">12</text>
<text x="152.9" y="97.7">9</text>
<text x="246.3" y="97.5">16</text>
<text x="246.3" y="101.5">17</text>
<text x="272.9" y="97.7">25</text>
<text x="272.9" y="101.7">24</text>
<text x="26.5" y="105.7">14</text>
<text x="44.8" y="105.7">15</text>
<text x="94.4" y="105.7">9</text>
<text x="104.8" y="102.7">10</text>
<text x="118.9" y="102.7">3</text>
<text x="128.9" y="103.7">6</text>
<text x="142.3" y="102.7">11</text>
<text x="152.9" y="103.7">8</text>
<text x="246.3" y="105.5">18</text>
<text x="272.9" y="105.7">23</text>
<text x="26.5" y="109.7">13</text>
<text x="26.9" y="113.7">8</text>
<text x="44.8" y="109.7">12</text>
<text x="44.9" y="113.7">9</text>
<text x="122.3" y="109.7">1</text>
<text x="145.5" y="109.7">13</text>
<text x="246.1" y="113.5">20</text>
<text x="246.3" y="109.5">19</text>
<text x="272.9" y="109.7">22</text>
<text x="272.9" y="113.7">21</text>
<text x="26.9" y="117.7">7</text>
<text x="44.9" y="117.7">6</text>
<text x="198.6" y="117.2">6</text>
<text x="204.9" y="117.2">5</text>
<text x="216.6" y="117.2">4</text>
<text x="26.9" y="125.7">3</text>
<text x="26.9" y="121.7">4</text>
<text x="44.9" y="121.7">5</text>
<text x="44.9" y="125.7">2</text>
<text x="29.8" y="131.7">1</text>
<text x="38.3" y="131.7">11</text>
<text x="150.9" y="137.5">2</text>
<text x="151" y="133.7">1</text>
<text x="173.1" y="137.5">23</text>
<text x="173.1" y="133.5">24</text>
<text x="230.4" y="135.5">2</text>
<text x="241" y="136.5">1</text>
<text x="262.1" y="135.5">5</text>
<text x="272.6" y="136.2">4</text>
<text x="25.8" y="143.2">13</text>
<text x="70.8" y="141.7">12</text>
<text x="73.8" y="139.2">10</text>
<text x="80.9" y="141.7">9</text>
<text x="97.4" y="141.7">2</text>
<text x="100.4" y="139.2">4</text>
<text x="107.4" y="141.7">5</text>
<text x="150.9" y="141.5">3</text>
<text x="173.1" y="141.5">22</text>
<text x="201.6" y="140">2</text>
<text x="213.8" y="140">1</text>
<text x="230.6" y="139.5">3</text>
<text x="262.1" y="139.5">6</text>
<text x="26.3" y="147.2">1</text>
<text x="36.8" y="146.2">12</text>
<text x="70.8" y="146.7">11</text>
<text x="80.9" y="147.2">8</text>
<text x="97.4" y="146.7">3</text>
<text x="107.4" y="147.7">6</text>
<text x="150.9" y="149.2">5</text>
<text x="150.9" y="145.5">4</text>
<text x="172.9" y="149.5">20</text>
<text x="173.1" y="145.5">21</text>
<text x="26.4" y="151.2">2</text>
<text x="73.8" y="153.7">13</text>
<text x="100.8" y="153.7">1</text>
<text x="150.9" y="153.2">6</text>
<text x="173" y="153.5">19</text>
<text x="150.9" y="157.5">7</text>
<text x="150.9" y="161.5">8</text>
<text x="173" y="161.5">17</text>
<text x="173" y="157.5">18</text>
<text x="150.9" y="165.7">9</text>
<text x="173" y="165.5">16</text>
<text x="64.9" y="171.7">3</text>
<text x="78.8" y="172.7">13</text>
<text x="89.3" y="171.7">12</text>
<text x="150.3" y="169.5">10</text>
<text x="150.5" y="173.5">11</text>
<text x="173" y="173.5">14</text>
<text x="173" y="169.5">15</text>
<text x="54.9" y="174.7">6</text>
<text x="64.9" y="179.7">5</text>
<text x="64.9" y="175.7">4</text>
<text x="89.3" y="175.7">11</text>
<text x="150.3" y="177.5">12</text>
<text x="173" y="177.5">13</text>
<text x="94.8" y="183.2">11</text>
<text x="94.3" y="187.2">10</text>
<text x="94.9" y="191.2">9</text>
<text x="104.9" y="186.7">8</text>
</g>
</svg>
